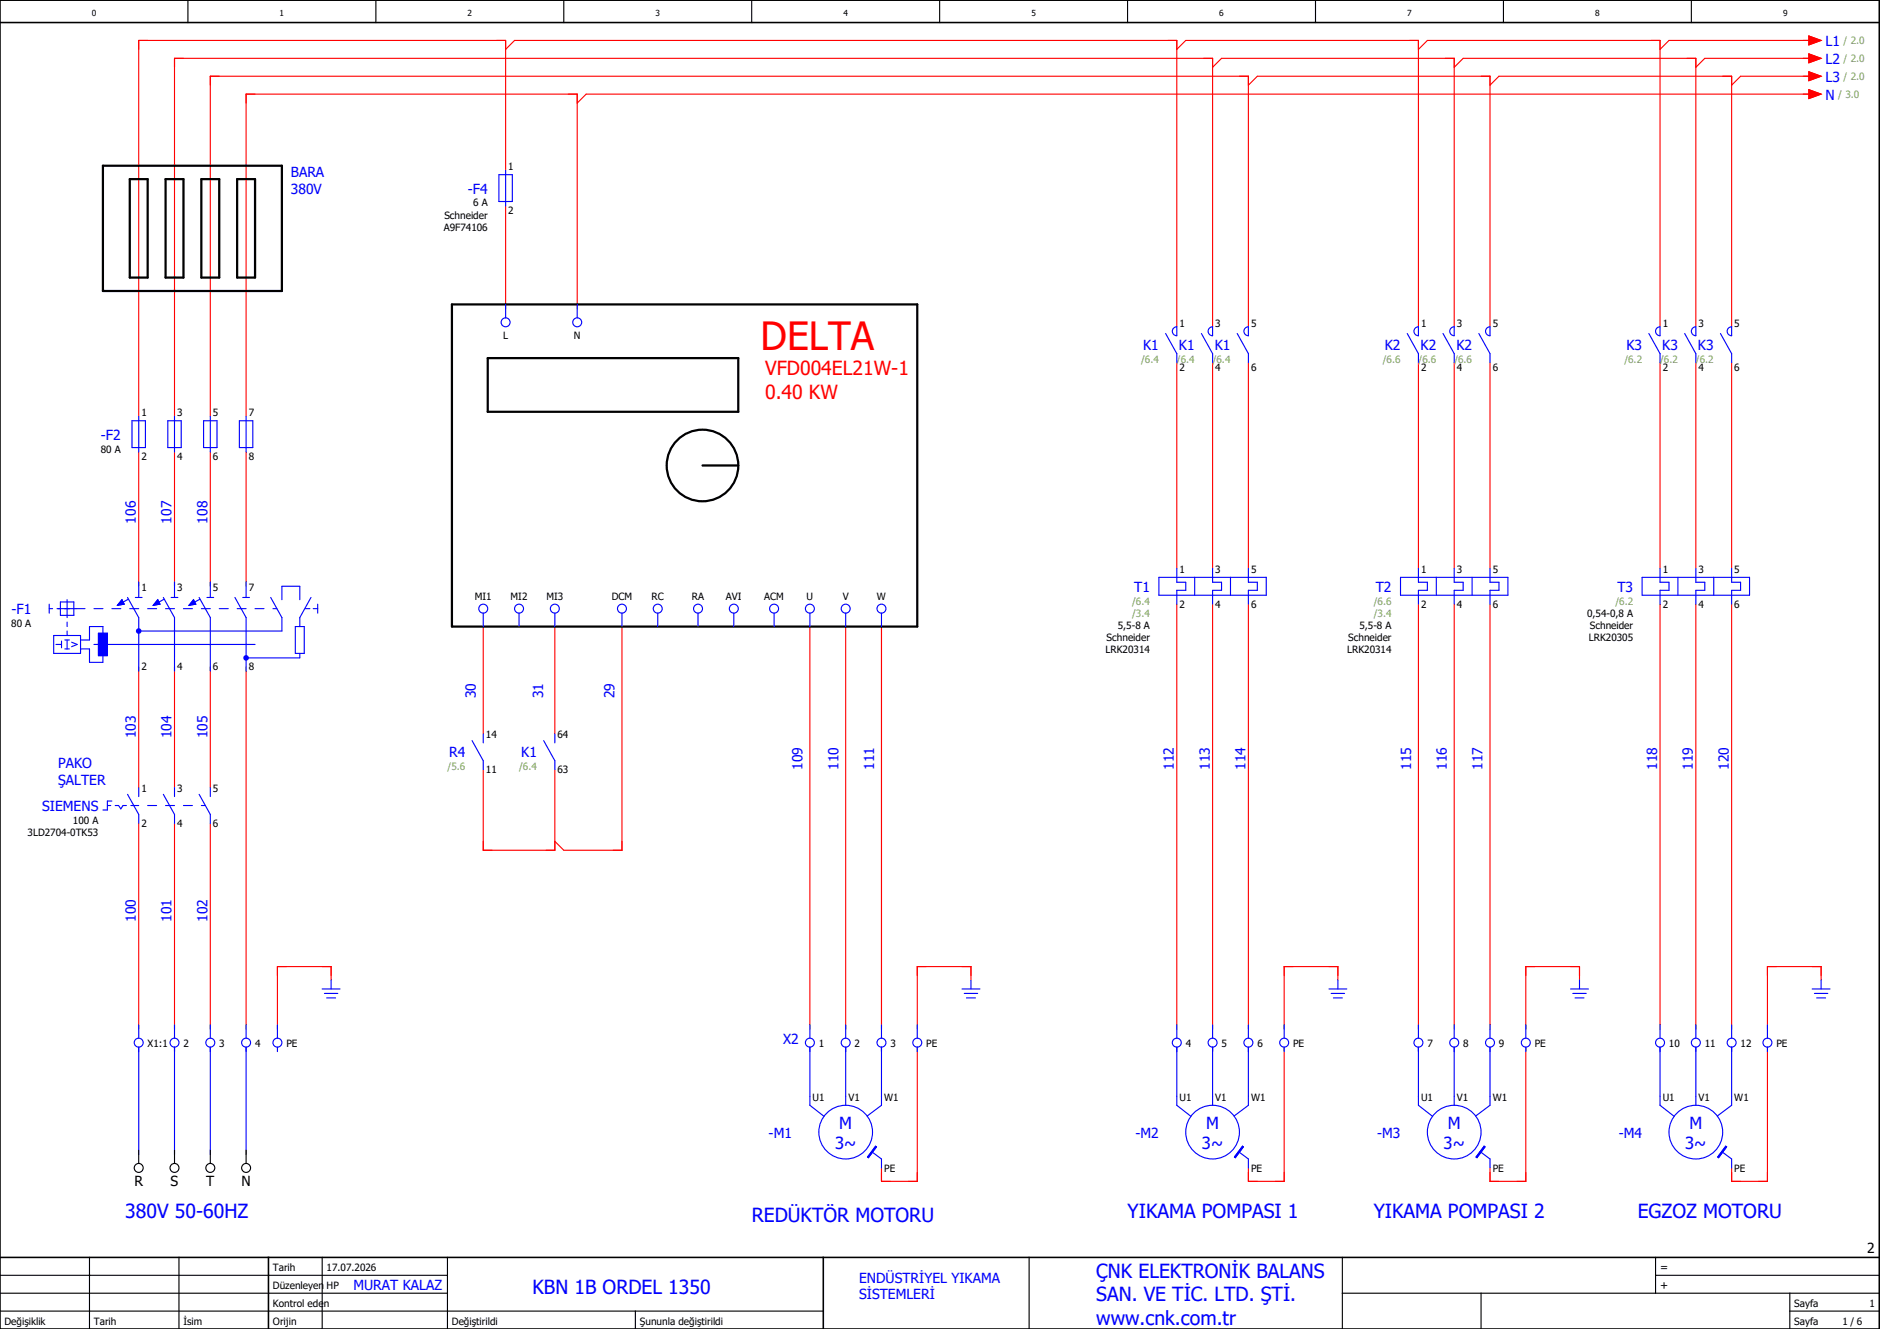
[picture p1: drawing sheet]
<svg xmlns="http://www.w3.org/2000/svg" width="420mm" height="297mm" viewBox="0 0 420 297" stroke-linecap="round" stroke-linejoin="round" font-family="sans-serif">
<g fill="none" stroke="#000" stroke-width=".25">
<path d="M42 0v5M84 0v5M126 0v5M168 0v5M210 0v5M252 0v5M294 0v5M336 0v5M378 0v5M0 293h184M0 289h100M0 285h100"/>
<path d="M20 281v16M40 281v16M72 281v16M100 281v16M142 293v4M230 281v16M300 289h120M300 281v16M331 289v8M370 285h50M370 281v8M400 293h20"/>
<path d="M400 289v8"/>
</g>
<path d="M0 5h420M0 0h420v297h-420zM0 281h420M60 281v16M184 281v16" fill="none" stroke="#000" stroke-width=".35"/>
<g fill="none" stroke="#f00" stroke-width=".25">
<path d="M113 11l2-2h148v64M263 11l2-2h52v64M271 15l2-2h52v60M279 19l2-2h52v56M317 11l2-2h52v64M325 15l2-2h52v60M333 19l2-2h52v56M405 9h-32l-2 2M405 13h-24l-2 2M405 17h-16l-2 2M113 38v-29h-82v84M405 21h-274l-2 2"/>
<path d="M113 46v23M129 69v-48h-74v72M271 73v-60h-232v80M279 73v-56h-232v76M263 81v46M271 81v46M279 81v46M317 81v46M325 81v46M333 81v46M371 81v46M379 81v46"/>
<path d="M387 81v46M31 101v30M39 101v30M47 101v30M55 101v30M263 135v95M271 135v95M279 135v95M317 135v95M325 135v95M333 135v95M371 135v95"/>
<path d="M379 135v95M387 135v95M31 149v27M39 149v27M47 149v27M55 149v81M108 140v24M124 140v24M139 140v50h-13l-2-2M181 140v90M189 140v90M197 140v90"/>
<path d="M108 172v18h16v-18M31 184v46M39 184v46M47 184v46M74 219v-3h-12v14M217 219v-3h-12v14M299 219v-3h-12v14M353 219v-3h-12v14M407 219v-3h-12v14M205 234v30h-8v-3M287 234v30h-8v-3M341 234v30h-8v-3"/>
<path d="M395 234v30h-8v-3"/>
</g>
<g fill="none" stroke="#00f" stroke-width=".25">
<path d="M11 136h.8M11 135v2M12.7 136h4.3M13.5 134.5h3v3h-3zM15 134v4M15 139v1M26.3 135.3h.1M27.3 134l.4 1-1.4 .3zM28.5 133.5l2.5 4.5M28.6 133.9l-1.1 .7M34.2 135.3h.1M35.3 134l.5 1-1.6 .3z"/>
<path d="M36.5 133.5l2.5 4.5M36.6 133.9l-1.1 .7M42.3 135.3h.1M43.2 134l.6 1-1.5 .3zM44.5 133.5l2.5 4.5M44.6 133.9l-1.1 .7M52.5 133.5l2.5 4.5M12 142h6v4h-6zM12.5 144h1.3M13.8 143.3v1.5M14.5 145h1M14.5 143h1"/>
<path d="M15 141v1M15 143v2M16 143.5l1.2 .5-1.2 .5M18 145h2v3h3v-1.5M21 144h36M22 141.5h2v5h-2zM23 141.5v-1.5h-3v3h-2M31 229v3M31 234v24M39 229v3M39 234v24M47 229v3"/>
<path d="M47 234v24M55 229v3M55 234v24M181 234v11M189 234v11M197 234v11M263 234v11M271 234v11M279 234v11M317 234v11M325 234v11M333 234v11"/>
<path d="M371 234v11M379 234v11M387 234v11"/>
<circle cx="31" cy="233" r="1"/>
<circle cx="39" cy="233" r="1"/>
<circle cx="47" cy="233" r="1"/>
<circle cx="55" cy="233" r="1"/>
</g>
<g fill="none" stroke="#000" stroke-width=".5">
<path d="M23 37h40v28h-40zM29 40h4v22h-4zM37 40h4v22h-4zM45 40h4v22h-4zM53 40h4v22h-4zM101 68h104v72h-104zM109 80h56v12h-56zM157 104h8"/>
<circle cx="157" cy="104" r="8"/>
</g>
<g fill="#00f" stroke="#00f" stroke-width=".22">
<path d="M43.2 134l.6 1-1.5 .3z"/>
<path d="M35.3 134l.5 1-1.6 .3z"/>
<path d="M27.3 134l.4 1-1.4 .3z"/>
<path d="M22 141.5h2v5h-2z"/>
</g>
<g fill="#00f">
<circle cx="31" cy="141" r=".63"/>
<circle cx="55" cy="147" r=".63"/>
</g>
<g fill="none" stroke="#00f" stroke-width=".25">
<path d="M111.5 39h3v6h-3zM113 38v8M113 68v3M129 68v3M260.5 74.5l2.5 4.5v2M262.3 73.3l.7-.3v2a1 1 0 0 1-.9-.6 1 1 0 0 1 .2-1.1zM268.5 74.5l2.5 4.5v2M270.3 73.3l.7-.3v2a1 1 0 0 1-.9-.6 1 1 0 0 1 .2-1.1zM276.5 74.5l2.5 4.5v2M278.3 73.3l.7-.3v2a1 1 0 0 1-.9-.6 1 1 0 0 1 .2-1.1zM314.5 74.5l2.5 4.5v2M316.3 73.3l.7-.3v2a1 1 0 0 1-.9-.6 1 1 0 0 1 .2-1.1z"/>
<path d="M322.5 74.5l2.5 4.5v2M324.3 73.3l.7-.3v2a1 1 0 0 1-.9-.6 1 1 0 0 1 .2-1.1zM330.5 74.5l2.5 4.5v2M332.3 73.3l.7-.3v2a1 1 0 0 1-.9-.6 1 1 0 0 1 .2-1.1zM368.5 74.5l2.5 4.5v2M370.3 73.3l.7-.3v2a1 1 0 0 1-.9-.6 1 1 0 0 1 .2-1.1zM376.5 74.5l2.5 4.5v2M378.3 73.3l.7-.3v2a1 1 0 0 1-.9-.6 1 1 0 0 1 .2-1.1zM384.5 74.5l2.5 4.5v2M386.3 73.3l.7-.3v2a1 1 0 0 1-.9-.6 1 1 0 0 1 .2-1.1zM29.5 94h3v6h-3zM31 93v8"/>
<path d="M37.5 94h3v6h-3zM39 93v8M45.5 94h3v6h-3zM47 93v8M53.5 94h3v6h-3zM55 93v8M17 136h2M21 136h2M25 136h2M29 136h2M30.2 133.5h1.5M31 130v3.5"/>
<path d="M31 138v12M33 136h2M37 136h2M38.2 133.5h1.5M39 130v3.5M39 138v12M41 136h2M45 136h2M46.2 133.5h1.5M47 130v3.5M47 138v12M49 136h2"/>
<path d="M53 136h2M54.3 133.5h1.4M55 130v3.5M55 138v12M57 136h2M60.5 133.5l2.5 4.5v3h-32M61 136h.9M63 134v-3h4v3M68.3 136h.9M69.5 133.5l-2.5 4.5v2M70 136h1M71 135v2"/>
<path d="M108 137v3M116 137v3M124 137v3M139 137v3M147 137v3M156 137v3M164 137v3M173 137v3M181 137v3M189 137v3M197 137v3M259 129h24v4h-24z"/>
<path d="M263 127v3.1h2v1.8h-2v3.1M267 129v4M271 127v3.1h2v1.8h-2v3.1M275 129v4M279 127v3.1h2v1.8h-2v3.1M313 129h24v4h-24zM317 127v3.1h2v1.8h-2v3.1M321 129v4M325 127v3.1h2v1.8h-2v3.1M329 129v4M333 127v3.1h2v1.8h-2v3.1M367 129h24v4h-24z"/>
<path d="M371 127v3.1h2v1.8h-2v3.1M375 129v4M379 127v3.1h2v1.8h-2v3.1M383 129v4M387 127v3.1h2v1.8h-2v3.1M66 140h2v6h-2zM67 146v1h-12M25 179h-1v2h-1M28.5 177.5l2.5 4.5v2M31 176v2M36.5 177.5l2.5 4.5v2M39 176v2"/>
<path d="M44.5 177.5l2.5 4.5v2M47 176v2M105.5 165.5l2.5 4.5v2M108 164v2M121.5 165.5l2.5 4.5v2M124 164v2M24 180h.8M25.7 180h.8l.5 .8 .5-.8h.7M29.3 180h1.7M33 180h2M37 180h2M41 180h2"/>
<path d="M45 180h.9M74 219v2M217 219v2M299 219v2M353 219v2M407 219v2M62 229v3M62 234v1M72 221h4M72.5 222h3M73 223h2M181 229v3"/>
<path d="M181 234v1M189 229v3M189 234v1M197 229v3M197 234v1M205 229v3M205 234v1M215 221h4M215.5 222h3M216 223h2M263 229v3M263 234v1"/>
<path d="M271 229v3M271 234v1M279 229v3M279 234v1M287 229v3M287 234v1M297 221h4M297.5 222h3M298 223h2M317 229v3M317 234v1M325 229v3"/>
<path d="M325 234v1M333 229v3M333 234v1M341 229v3M341 234v1M351 221h4M351.5 222h3M352 223h2M371 229v3M371 234v1M379 229v3M379 234v1"/>
<path d="M387 229v3M387 234v1M395 229v3M395 234v1M405 221h4M405.5 222h3M406 223h2M181 245v2l3.2 2.5M189 245v2M194.8 257.4l2.2 1.6v2M195.7 256.2l.2 .1-1.8 2.4-.2-.1zM197 245v2l-3.2 2.4"/>
<path d="M263 245v2l3.2 2.5M271 245v2M276.8 257.4l2.2 1.6v2M277.7 256.2l.2 .1-1.8 2.4-.2-.1zM279 245v2l-3.2 2.4M317 245v2l3.2 2.5M325 245v2M330.8 257.4l2.2 1.6v2M331.7 256.2l.2 .1-1.8 2.4-.2-.1zM333 245v2l-3.2 2.4M371 245v2l3.2 2.5M379 245v2"/>
<path d="M384.8 257.4l2.2 1.6v2M385.7 256.2l.2 .1-1.8 2.4-.2-.1zM387 245v2l-3.2 2.4"/>
<circle cx="113" cy="72" r="1"/>
<circle cx="129" cy="72" r="1"/>
<circle cx="108" cy="136" r="1"/>
<circle cx="116" cy="136" r="1"/>
<circle cx="124" cy="136" r="1"/>
<circle cx="139" cy="136" r="1"/>
<circle cx="147" cy="136" r="1"/>
<circle cx="156" cy="136" r="1"/>
<circle cx="164" cy="136" r="1"/>
<circle cx="173" cy="136" r="1"/>
<circle cx="181" cy="136" r="1"/>
<circle cx="189" cy="136" r="1"/>
<circle cx="197" cy="136" r="1"/>
<circle cx="62" cy="233" r="1"/>
<circle cx="181" cy="233" r="1"/>
<circle cx="189" cy="233" r="1"/>
<circle cx="197" cy="233" r="1"/>
<circle cx="205" cy="233" r="1"/>
<circle cx="263" cy="233" r="1"/>
<circle cx="271" cy="233" r="1"/>
<circle cx="279" cy="233" r="1"/>
<circle cx="287" cy="233" r="1"/>
<circle cx="317" cy="233" r="1"/>
<circle cx="325" cy="233" r="1"/>
<circle cx="333" cy="233" r="1"/>
<circle cx="341" cy="233" r="1"/>
<circle cx="371" cy="233" r="1"/>
<circle cx="379" cy="233" r="1"/>
<circle cx="387" cy="233" r="1"/>
<circle cx="395" cy="233" r="1"/>
<circle cx="189" cy="253" r="6"/>
<circle cx="271" cy="253" r="6"/>
<circle cx="325" cy="253" r="6"/>
<circle cx="379" cy="253" r="6"/>
</g>
<g fill="#00f" stroke="#00f" stroke-width=".22">
<path d="M277.7 256.2l.2 .1-1.8 2.4-.2-.1z"/>
<path d="M331.7 256.2l.2 .1-1.8 2.4-.2-.1z"/>
<path d="M385.7 256.2l.2 .1-1.8 2.4-.2-.1z"/>
<path d="M195.7 256.2l.2 .1-1.8 2.4-.2-.1z"/>
</g>
<g fill="#f00" stroke="#f00" stroke-width=".22">
<path d="M404.3 8l2.7 1-2.7 1z"/>
<path d="M404.3 16l2.7 1-2.7 1z"/>
<path d="M404.3 20l2.7 1-2.7 1z"/>
<path d="M404.3 12l2.7 1-2.7 1z"/>
</g>
<path d="M403 9h1.3M403 17h1.3M403 13h1.3M404.3 8l2.7 1-2.7 1zM404.3 12l2.7 1-2.7 1zM404.3 16l2.7 1-2.7 1zM403 21h1.3M404.3 20l2.7 1-2.7 1z" fill="none" stroke="#f00" stroke-width=".25"/>
<g fill="none" stroke="#000" stroke-width=".25">
<path d="M31 257v3M39 257v3M47 257v3M55 257v3"/>
<circle cx="31" cy="261" r="1"/>
<circle cx="39" cy="261" r="1"/>
<circle cx="47" cy="261" r="1"/>
<circle cx="55" cy="261" r="1"/>
</g>
<text font-size="8.7" fill="#f00" x="170" y="78.2">DELTA</text>
<g font-size="4.3" fill="#f00">
<text x="171" y="83.9">VFD004EL21W-1</text>
<text x="171" y="89.1">0.40 KW</text>
</g>
<g font-size="4.3" fill="#00f">
<text x="28" y="272.1">380V 50-60HZ</text>
<text x="168" y="273.1">REDÜKTÖR MOTORU</text>
<text x="252" y="272.1">YIKAMA POMPASI 1</text>
<text x="307" y="272.1">YIKAMA POMPASI 2</text>
<text x="366" y="272.1">EGZOZ MOTORU</text>
<text x="245" y="285.6">ÇNK ELEKTRONİK BALANS</text>
<text x="119" y="289.1">KBN 1B ORDEL 1350</text>
<text x="245" y="290.9">SAN. VE TİC. LTD. ŞTİ.</text>
<text x="245" y="296.1">www.cnk.com.tr</text>
</g>
<g font-size="3.7" fill="#00f">
<text x="186.6" y="256.8">3~</text>
<text x="187.6" y="252.3">M</text>
<text x="268.6" y="256.8">3~</text>
<text x="269.6" y="252.3">M</text>
<text x="322.6" y="256.8">3~</text>
<text x="323.6" y="252.3">M</text>
<text x="376.6" y="256.8">3~</text>
<text x="377.6" y="252.3">M</text>
</g>
<g font-size="3.1" fill="#00f">
<text x="408" y="10.3">L1</text>
<text x="408" y="14.3">L2</text>
<text x="408" y="18.3">L3</text>
<text x="408" y="22.3">N</text>
<text x="65" y="39.6">BARA</text>
<text x="65" y="43.4">380V</text>
<text x="104.6" y="43.3">-F4</text>
<text x="255.5" y="78.3">K1</text>
<text x="263.5" y="78.3">K1</text>
<text x="271.5" y="78.3">K1</text>
<text x="309.5" y="78.3">K2</text>
<text x="317.5" y="78.3">K2</text>
<text x="325.5" y="78.3">K2</text>
<text x="363.5" y="78.3">K3</text>
<text x="371.5" y="78.3">K3</text>
<text x="379.5" y="78.3">K3</text>
<text x="22.6" y="98.3">-F2</text>
<text x="30.4" y="117" transform="rotate(-90 30.4 117)">106</text>
<text x="38.4" y="117" transform="rotate(-90 38.4 117)">107</text>
<text x="46.4" y="117" transform="rotate(-90 46.4 117)">108</text>
<text x="2.6" y="137.3">-F1</text>
<text x="253.5" y="132.3">T1</text>
<text x="307.5" y="132.3">T2</text>
<text x="361.5" y="132.3">T3</text>
<text x="106.4" y="156" transform="rotate(-90 106.4 156)">30</text>
<text x="121.4" y="156" transform="rotate(-90 121.4 156)">31</text>
<text x="137.4" y="156" transform="rotate(-90 137.4 156)">29</text>
<text x="30.4" y="165" transform="rotate(-90 30.4 165)">103</text>
<text x="38.4" y="165" transform="rotate(-90 38.4 165)">104</text>
<text x="46.4" y="165" transform="rotate(-90 46.4 165)">105</text>
<text x="13" y="171.6">PAKO</text>
<text x="100.4" y="169.3">R4</text>
<text x="116.5" y="169.3">K1</text>
<text x="179.4" y="172" transform="rotate(-90 179.4 172)">109</text>
<text x="187.4" y="172" transform="rotate(-90 187.4 172)">110</text>
<text x="195.4" y="172" transform="rotate(-90 195.4 172)">111</text>
<text x="262.4" y="172" transform="rotate(-90 262.4 172)">112</text>
<text x="270.4" y="172" transform="rotate(-90 270.4 172)">113</text>
<text x="278.4" y="172" transform="rotate(-90 278.4 172)">114</text>
<text x="315.4" y="172" transform="rotate(-90 315.4 172)">115</text>
<text x="323.4" y="172" transform="rotate(-90 323.4 172)">116</text>
<text x="331.4" y="172" transform="rotate(-90 331.4 172)">117</text>
<text x="370.4" y="172" transform="rotate(-90 370.4 172)">118</text>
<text x="378.4" y="172" transform="rotate(-90 378.4 172)">119</text>
<text x="386.4" y="172" transform="rotate(-90 386.4 172)">120</text>
<text x="13" y="175.4">ŞALTER</text>
<text x="9.4" y="181.3">SIEMENS</text>
<text x="30.4" y="206" transform="rotate(-90 30.4 206)">100</text>
<text x="38.4" y="206" transform="rotate(-90 38.4 206)">101</text>
<text x="46.4" y="206" transform="rotate(-90 46.4 206)">102</text>
<text x="175" y="233.4">X2</text>
<text x="171.8" y="254.3">-M1</text>
<text x="253.8" y="254.3">-M2</text>
<text x="307.8" y="254.3">-M3</text>
<text x="361.8" y="254.3">-M4</text>
<text x="192" y="286.6">ENDÜSTRİYEL YIKAMA</text>
<text x="79" y="288.4">MURAT KALAZ</text>
<text x="192" y="290.4">SİSTEMLERİ</text>
</g>
<g font-size="3.1">
<text x="30" y="265.1">R</text>
<text x="38.1" y="265.1">S</text>
<text x="46.1" y="265.1">T</text>
<text x="54" y="265.1">N</text>
<text x="417.3" y="280">2</text>
</g>
<g font-size="2.5">
<text x="371" y="284">=</text>
<text x="371" y="288">+</text>
</g>
<g font-size="2.2" fill="#7ca552">
<text x="412" y="9.9">/ 2.0</text>
<text x="412" y="17.9">/ 2.0</text>
<text x="412" y="13.9">/ 2.0</text>
<text x="410.8" y="21.9">/ 3.0</text>
<text x="255" y="81.2">/6.4</text>
<text x="263" y="81.2">/6.4</text>
<text x="271" y="81.2">/6.4</text>
<text x="309" y="81.2">/6.6</text>
<text x="317" y="81.2">/6.6</text>
<text x="325" y="81.2">/6.6</text>
<text x="363" y="81.2">/6.2</text>
<text x="371" y="81.2">/6.2</text>
<text x="379" y="81.2">/6.2</text>
<text x="253" y="135.2">/6.4</text>
<text x="253" y="137.9">/3.4</text>
<text x="307" y="135.2">/6.6</text>
<text x="307" y="137.9">/3.4</text>
<text x="361" y="135.2">/6.2</text>
<text x="100" y="172.2">/5.6</text>
<text x="116" y="172.2">/6.4</text>
</g>
<g font-size="2.2">
<text x="113.6" y="38">1</text>
<text x="105.7" y="46.2">6 A</text>
<text x="113.6" y="47.9">2</text>
<text x="99.2" y="51.6">A9F74106</text>
<text x="99.3" y="48.9">Schneider</text>
<text x="112.4" y="75.8">L</text>
<text x="128.3" y="75.8">N</text>
<text x="263.6" y="73">1</text>
<text x="271.6" y="73">3</text>
<text x="279.6" y="73">5</text>
<text x="317.6" y="73">1</text>
<text x="325.6" y="73">3</text>
<text x="333.6" y="73">5</text>
<text x="371.6" y="73">1</text>
<text x="379.6" y="73">3</text>
<text x="387.6" y="73">5</text>
<text x="263.6" y="82.9">2</text>
<text x="271.6" y="82.9">4</text>
<text x="279.6" y="82.9">6</text>
<text x="317.6" y="82.9">2</text>
<text x="325.6" y="82.9">4</text>
<text x="333.6" y="82.9">6</text>
<text x="371.6" y="82.9">2</text>
<text x="379.6" y="82.9">4</text>
<text x="387.6" y="82.9">6</text>
<text x="31.6" y="93">1</text>
<text x="39.6" y="93">3</text>
<text x="47.6" y="93">5</text>
<text x="55.6" y="93">7</text>
<text x="22.5" y="101.2">80 A</text>
<text x="31.6" y="102.9">2</text>
<text x="39.6" y="102.9">4</text>
<text x="47.6" y="102.9">6</text>
<text x="55.6" y="102.9">8</text>
<text x="263.6" y="128">1</text>
<text x="271.6" y="128">3</text>
<text x="279.6" y="128">5</text>
<text x="317.6" y="128">1</text>
<text x="325.6" y="128">3</text>
<text x="333.6" y="128">5</text>
<text x="371.6" y="128">1</text>
<text x="379.6" y="128">3</text>
<text x="387.6" y="128">5</text>
<text x="31.6" y="132.1">1</text>
<text x="39.6" y="132.1">3</text>
<text x="47.6" y="132.1">5</text>
<text x="55.6" y="132.1">7</text>
<text x="106.1" y="134.1">MI1</text>
<text x="114.1" y="134.1">MI2</text>
<text x="122.1" y="134.1">MI3</text>
<text x="136.7" y="134.1">DCM</text>
<text x="145.6" y="134.1">RC</text>
<text x="154.6" y="134.1">RA</text>
<text x="162.2" y="134.1">AVI</text>
<text x="170.8" y="134.1">ACM</text>
<text x="180.3" y="134.1">U</text>
<text x="188.3" y="134.1">V</text>
<text x="196" y="134.1">W</text>
<text x="263.6" y="135.9">2</text>
<text x="271.6" y="135.9">4</text>
<text x="279.6" y="135.9">6</text>
<text x="317.6" y="135.9">2</text>
<text x="325.6" y="135.9">4</text>
<text x="333.6" y="135.9">6</text>
<text x="354.7" y="137.9">0,54-0,8 A</text>
<text x="371.6" y="135.9">2</text>
<text x="379.6" y="135.9">4</text>
<text x="387.6" y="135.9">6</text>
<text x="2.5" y="140.2">80 A</text>
<text x="247.3" y="143.3">Schneider</text>
<text x="249.8" y="140.6">5,5-8 A</text>
<text x="301.3" y="143.3">Schneider</text>
<text x="303.8" y="140.6">5,5-8 A</text>
<text x="355.1" y="143.3">LRK20305</text>
<text x="355.3" y="140.6">Schneider</text>
<text x="31.6" y="149.8">2</text>
<text x="39.6" y="149.8">4</text>
<text x="47.6" y="149.8">6</text>
<text x="55.6" y="149.8">8</text>
<text x="247.1" y="146">LRK20314</text>
<text x="301.1" y="146">LRK20314</text>
<text x="108.6" y="165">14</text>
<text x="124.6" y="165">64</text>
<text x="108.6" y="172.9">11</text>
<text x="124.6" y="172.9">63</text>
<text x="31.6" y="177">1</text>
<text x="39.6" y="177">3</text>
<text x="47.6" y="177">5</text>
<text x="16.3" y="184.2">100 A</text>
<text x="31.6" y="184.9">2</text>
<text x="39.6" y="184.9">4</text>
<text x="47.6" y="184.9">6</text>
<text x="6.2" y="186.9">3LD2704-0TK53</text>
<text x="33" y="233.9">X1:1</text>
<text x="41" y="233.9">2</text>
<text x="49" y="233.9">3</text>
<text x="57" y="233.9">4</text>
<text x="64" y="233.9">PE</text>
<text x="183" y="233.9">1</text>
<text x="191" y="233.9">2</text>
<text x="199" y="233.9">3</text>
<text x="207" y="233.9">PE</text>
<text x="265" y="233.9">4</text>
<text x="273" y="233.9">5</text>
<text x="281" y="233.9">6</text>
<text x="289" y="233.9">PE</text>
<text x="319" y="233.9">7</text>
<text x="327" y="233.9">8</text>
<text x="335" y="233.9">9</text>
<text x="343" y="233.9">PE</text>
<text x="373" y="233.9">10</text>
<text x="381" y="233.9">11</text>
<text x="389" y="233.9">12</text>
<text x="397" y="233.9">PE</text>
<text x="181.6" y="246">U1</text>
<text x="189.6" y="246">V1</text>
<text x="197.6" y="246">W1</text>
<text x="263.6" y="246">U1</text>
<text x="271.6" y="246">V1</text>
<text x="279.6" y="246">W1</text>
<text x="317.6" y="246">U1</text>
<text x="325.6" y="246">V1</text>
<text x="333.6" y="246">W1</text>
<text x="371.6" y="246">U1</text>
<text x="379.6" y="246">V1</text>
<text x="387.6" y="246">W1</text>
<text x="197.6" y="261.9">PE</text>
<text x="279.6" y="261.9">PE</text>
<text x="333.6" y="261.9">PE</text>
<text x="387.6" y="261.9">PE</text>
<text x="61" y="284">Tarih</text>
<text x="73" y="284">17.07.2026</text>
<text x="61" y="288">Düzenleyen</text>
<text x="61" y="292">Kontrol eden</text>
<text x="73" y="288">HP</text>
<text x="401" y="292">Sayfa</text>
<text x="417.8" y="292">1</text>
<text x="1" y="296">Değişiklik</text>
<text x="21" y="296">Tarih</text>
<text x="41" y="296">İsim</text>
<text x="61" y="296">Orijin</text>
<text x="101" y="296">Değiştirildi</text>
<text x="143" y="296">Şununla değiştirildi</text>
<text x="401" y="296">Sayfa</text>
<text x="411.8" y="296">1 / 6</text>
</g>
<g font-size="1.9">
<text x="20.5" y="3.7">0</text>
<text x="62.5" y="3.7">1</text>
<text x="104.5" y="3.7">2</text>
<text x="146.5" y="3.7">3</text>
<text x="188.5" y="3.7">4</text>
<text x="230.5" y="3.7">5</text>
<text x="272.5" y="3.7">6</text>
<text x="314.5" y="3.7">7</text>
<text x="356.5" y="3.7">8</text>
<text x="398.5" y="3.7">9</text>
</g>
</svg>
